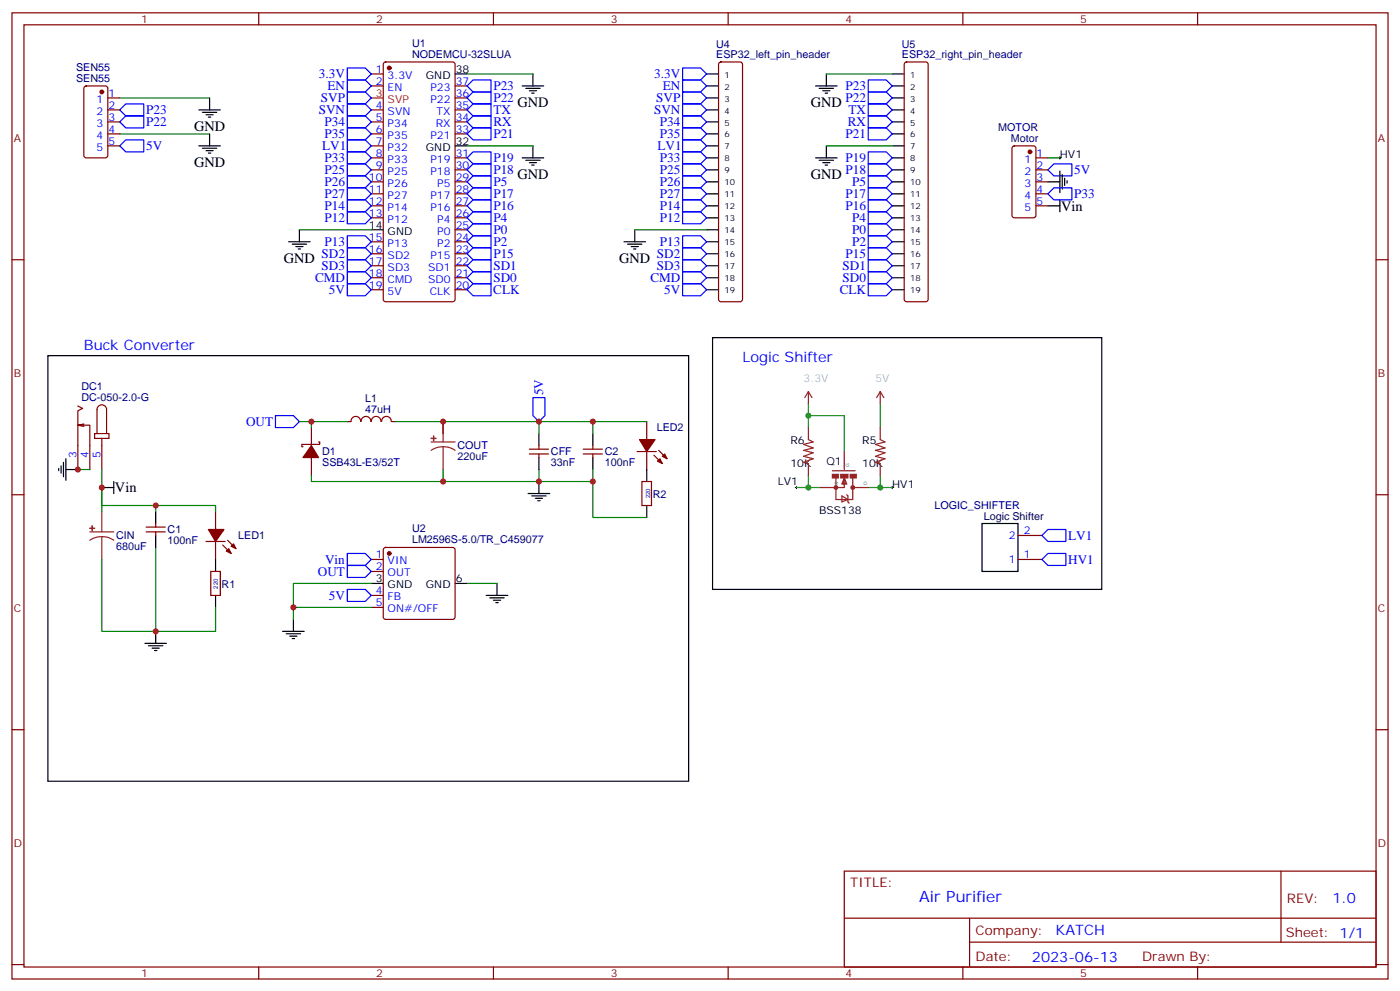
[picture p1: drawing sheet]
<svg xmlns="http://www.w3.org/2000/svg" width="412mm" height="292mm" viewBox="0 0 412 292" stroke-linecap="round" stroke-linejoin="round" font-family="sans-serif">
<g fill="none" stroke="#870000" stroke-width=".35">
<path d="M3.5 3.8h405.4v284.3h-405.4zM7.1 7.3h398.2v277.3h-398.2zM76.2 3.8v3.5M113.1 18.4l.5-.2h19.7l.7 .5 .1 69.4-.5 .6-20 .1-.7-.5v-69.4zM145.3 3.8v3.5M211.9 18.4l.5-.2h5.6l.5 .2 .2 .5v69.2l-.2 .5-.5 .2h-5.6l-.5-.2-.2-.5v-69.2zM214.5 3.8v3.5M266.6 18.4l.5-.2h5.6l.5 .2 .2 .5v69.2l-.2 .5-.5 .2h-5.6l-.5-.2-.3-.5v-69.2zM283.6 3.8v3.5M352.8 3.8v3.5M24.9 25.5l.5-.2h5.6l.7 .4v20.1l-.4 .6-5.9 .1-.7-.5v-20zM31.7 32.3h3.6"/>
<path d="M31.7 35.9h3.6M31.7 39.4h3.6M31.7 28.8h3.6M109.4 21.8h3.5M109.4 25.3h3.5M109.4 32.3h3.5M109.4 35.9h3.5M109.4 39.4h3.5M134.1 25.3h3.5M134.1 32.3h3.5M134.1 35.9h3.5M134.1 39.4h3.5"/>
<path d="M134.1 28.8h3.5M31.7 42.9h3.6M109.4 42.9h3.5M109.4 46.5h3.5M109.4 50h3.5M109.4 53.5h3.5M109.4 57h3.5M134.1 46.5h3.5M134.1 50h3.5M134.1 53.5h3.5M134.1 57h3.5M298.3 43.1l.5-.2h5.6l.7 .5 .1 20-.5 .6-5.9 .1-.6-.5-.1-20z"/>
<path d="M305.2 46.5h3.5M305.2 50h3.5M305.2 53.5h3.5M305.2 57h3.5M3.5 76.4h3.6M109.4 60.6h3.5M109.4 64.1h3.5M109.4 71.2h3.5M109.4 74.7h3.5M109.4 78.2h3.5M134.1 60.6h3.5M134.1 64.1h3.5"/>
<path d="M134.1 71.2h3.5M134.1 74.7h3.5M134.1 78.2h3.5M134.1 67.6h3.5M305.2 60.6h3.5M405.3 76.4h3.6M109.4 81.7h3.5M109.4 85.3h3.5M134.1 81.7h3.5M134.1 85.3h3.5M22.9 119.5l1.4 .7-1.4 .7v17.3M22.9 125.1l1.8 .4"/>
<path d="M24.7 124.8l-1.8 .3h3.6v13.1M27.9 127.6h4.2v1.4h-4.2zM28.6 127.6v-7.1a1.41 1.41 0 0 1 1.4-1.4 1.41 1.41 0 0 1 1.4 1.4v7.1M30 129v9.2M91.7 125.8v5.3M91.7 134.7v5.2M93.8 130.1h.4v.7h-5.3v.7h.4M102.3 124.1h1.1M103.4 124a1.41 1.41 0 0 1 1.4-1.5 1.41 1.41 0 0 1 1.4 1.6M106.4 124a1.41 1.41 0 0 1 1.4-1.5 1.41 1.41 0 0 1 1.4 1.5M109.4 124a1.41 1.41 0 0 1 1.4-1.5 1.41 1.41 0 0 1 1.4 1.5M112.4 124a1.41 1.41 0 0 1 1.4-1.5 1.41 1.41 0 0 1 1.4 1.6"/>
<path d="M115.4 124.1h1M155.9 132.2h5.7M155.9 133.6h5.7M158.7 131.1v1.1M158.7 133.6v1.1M171.8 132.2h5.6M171.8 133.6h5.6M174.6 131.1v1.1M174.6 133.6v1.1M187.7 132.9h5.6M190.5 124.1v5.3M190.5 132.9v5.3"/>
<path d="M192.6 133.9l2.5 2.5M194 132.5l2.5 2.5M3.5 145.6h3.6M43 156.5h5.7M43 155.1h5.7M45.9 154.1v1M45.9 156.5v1.1M60.7 159.3h5.6M63.5 150.5v5.3M63.5 159.3v5.3M67 159l2.5 2.5M189.1 141.7h2.8v7.1h-2.8z"/>
<path d="M299.9 157.6h7M405.3 145.6h3.6M62.1 168.2h2.8v7h-2.8zM65.6 160.4l2.5 2.5M109.4 164.6h3.5M109.4 178.8h3.5M109.4 175.2h3.5M109.4 168.2h3.5M113.1 161.3l.5-.2h19.7l.5 .2 .3 .5v19.8l-.3 .5-.5 .2h-19.7l-.5-.3-.2-.4v-19.8zM299.9 164.6h7M3.5 214.7h3.6M405.3 214.7h3.6"/>
<path d="M248.7 256.4h156.6v28.2h-156.6zM377.3 256.4v20.9M248.7 270.2h156.5M285.6 277.3h119.6M285.6 270.2v14.1M3.5 283.9h3.6M76.2 284.6v3.5M145.3 284.6v3.5M214.5 284.6v3.5M283.6 284.6v3.5M352.8 284.6v3.5M405.3 283.9h3.6"/>
</g>
<g fill="#870000" stroke="#870000" stroke-width=".35">
<path d="M91.7 131.1l2.1 3.6h-4.5z"/>
<path d="M66.7 162.2l.7-.7 .7 1.4z"/>
<path d="M68.8 160.1l.7 1.4-1.4-.7z"/>
<path d="M61.4 155.8h4.6l-2.5 3.5z"/>
<path d="M193.7 135.7l.7-.7 .7 1.4z"/>
<path d="M195.1 134.3l.7-.7 .7 1.4z"/>
<path d="M188.4 129.4h4.6l-2.5 3.5z"/>
<circle cx="114.7" cy="20" r=".53"/>
<circle cx="30" cy="27.1" r=".53"/>
<circle cx="114.7" cy="162.9" r=".53"/>
<circle cx="303.4" cy="44.7" r=".53"/>
</g>
<path d="M109.4 28.8h3.5" fill="none" stroke="#f00" stroke-width=".35"/>
<g fill="none" stroke="#000" stroke-width=".35">
<path d="M58.6 32.3h6.3M59.6 33.1h4.3M60.7 33.8h2.1M61.4 34.5h.7M61.7 28.8v3.5M61.7 39.4v3.5M134.1 21.8h3.5M153.8 25.3h6.4M154.9 26h4.2M155.9 26.7h2.1M156.6 27.4h.7M157 21.8v3.5"/>
<path d="M208.1 21.8h3.6M208.1 25.3h3.6M208.1 39.4h3.6M208.1 35.9h3.6M208.1 32.3h3.6M208.1 28.8h3.6M240.2 25.3h6.4M241.3 26h4.2M242.4 26.7h2.1M243.1 27.4h.7M243.4 21.8v3.5M262.8 21.8h3.5"/>
<path d="M262.8 25.3h3.5M262.8 39.4h3.5M262.8 35.9h3.5M262.8 32.3h3.5M262.8 28.8h3.5M58.6 42.9h6.3M59.6 43.6h4.3M60.7 44.3h2.1M61.4 45h.7M134.1 42.9h3.5M153.8 46.5h6.4M154.9 47.2h4.2"/>
<path d="M155.9 47.9h2.1M156.6 48.6h.7M157 42.9v3.6M208.1 42.9h3.6M208.1 46.5h3.6M208.1 57h3.6M208.1 53.5h3.6M208.1 50h3.6M240.2 46.5h6.4M241.3 47.2h4.2M242.4 47.9h2.1M243.1 48.6h.7"/>
<path d="M243.4 42.9v3.6M262.8 42.9h3.5M262.8 46.5h3.5M262.8 57h3.5M262.8 53.5h3.5M262.8 50h3.5M308.7 53.5h3.5M312.2 50.3v6.4M312.2 58.8v3.5M312.9 51.4v4.2M313.6 52.5v2.1M314.3 53.2v.7"/>
<path d="M85 71.2h6.4M86.1 71.9h4.2M87.1 72.6h2.2M87.8 73.3h.7M88.2 67.6v3.6M109.4 67.6h3.5M183.8 71.2h6.3M184.9 71.9h4.2M185.9 72.6h2.1M186.6 73.3h.7M187 67.6v3.6M208.1 67.6h3.6"/>
<path d="M208.1 71.2h3.6M208.1 78.2h3.6M208.1 74.7h3.6M208.1 64.1h3.6M208.1 60.6h3.6M262.8 67.6h3.5M262.8 71.2h3.5M262.8 78.2h3.5M262.8 74.7h3.5M262.8 64.1h3.5M262.8 60.6h3.5M308.7 60.6h3.5"/>
<path d="M208.1 85.3h3.6M208.1 81.7h3.6M209.9 99.4h114.7v74.1h-114.7zM262.8 85.3h3.5M262.8 81.7h3.5M14.1 104.7h188.7v125.2h-188.7zM17.3 137.8v.7M18 137.1v2.1M18.7 136.1v4.2M19.4 138.2h3.5M19.4 135v6.4M158.7 127.6v3.5"/>
<path d="M158.7 134.7v3.5M174.6 127.6v3.5M174.6 134.7v3.5M190.5 138.2v3.5M30 143.5h3.5M33.5 141.7v3.5M45.9 150.5v3.6M45.9 157.6v3.5M155.6 145.2h6.3M156.6 145.9h4.3M157.7 146.6h2.1M158.4 147.4h.7"/>
<path d="M158.7 141.7v3.5M190.5 148.8v3.5M289.3 154.1h10.6v14.1h-10.6zM63.5 164.6v3.6M63.5 175.2v3.6M109.4 171.7h3.5M134.1 171.7h3.5M143.2 175.2h6.4M144.3 175.9h4.2M145.3 176.6h2.2M146 177.3h.8M146.4 171.7v3.5"/>
<path d="M42.7 189.3h6.3M43.7 190h4.3M44.8 190.7h2.1M45.5 191.5h.7M45.9 185.8v3.5M83.3 185.8h6.3M84.3 186.5h4.2M85.4 187.2h2.1M86.1 187.9h.7M86.4 182.3v3.5"/>
</g>
<path d="M311.9 46.5h.7M312.2 46.1v.7M234.2 143.5h.7M234.6 143.1v.7M262.5 143.5h.7M262.8 143.1v.7" fill="none" stroke="#000" stroke-width=".29"/>
<path d="M238.1 118.8v7M259.3 118.8v7M238.1 139.9v3.6M238.1 122.3h10.6v10.6M259.3 139.9v3.6M234.6 143.5h7.1M255.8 143.5h7" fill="none" stroke="#248c24" stroke-width=".35"/>
<g fill="none" stroke="#8c2424" stroke-width=".35">
<path d="M238.1 115.3v3.5M238.1 115.3l1.1 1.7M238.1 115.3l-1 1.7M259.3 115.3v3.5M259.3 115.3l1 1.7M259.3 115.3l-1.1 1.7M127 130.1h7.1M130.5 131.5l1.9 .2 1.7 .8M130.5 131.5l-1.8 .2-1.7 .8M130.5 124.1v6M130.5 131.5v6.7M238.1 125.8v3.6l1.4 .7-2.8 .7 2.8 1-2.8 .7 2.8 .7-2.8 1.1 2.8 .7-2.8 1.1 1.4 .3v3.5"/>
<path d="M245.2 138.5h6.7M248.7 132.9v5.3M259.3 125.8v3.6l1.4 .7-2.8 .7 2.8 1-2.8 .7 2.8 .7-2.8 1.1 2.8 .7-2.8 1.1 1.4 .3v3.5M26.5 156.5h7M30 157.9l-1.9 .3-1.6 .8M30 157.9l1.8 .3 1.7 .8M30 150.5v6M30 157.9v6.7M246.2 140.7v6.3h5v-6.3M248 145.9l1.8 1.1-1.8 .7zM248.4 142.4l.3-1.4 .4 1.4M248.7 142.1v1.4h-7"/>
<path d="M248.7 140.7l.7 1.7h-1.4zM249.4 145.6l.4 .3v1.8l.3 .4M251.2 143.5h4.6"/>
</g>
<g fill="none" stroke="#8c2424" stroke-width=".71">
<circle cx="246.2" cy="143.5" r=".35"/>
<circle cx="251.2" cy="143.5" r=".35"/>
</g>
<g fill="#8c2424" stroke="#8c2424" stroke-width=".35">
<path d="M245.2 139.6h1.7v1.1h-1.7z"/>
<path d="M250.5 139.6h1.7v1.1h-1.7z"/>
<path d="M247.6 139.6h2.2v1.1h-2.2z"/>
<path d="M127 129h1.4z"/>
<path d="M127.7 128.3v1.4z"/>
<path d="M27.2 154.8v1.4z"/>
<path d="M26.5 155.5h1.4z"/>
</g>
<g fill="none" stroke="#00f" stroke-width=".35">
<path d="M37 30.6h5.3v3.5h-5.3l-1.7-1.8zM37 34.1h5.3v3.5h-5.3l-1.7-1.7zM102.3 20h5.3l1.8 1.8-1.8 1.7h-5.3zM102.3 23.5h5.3l1.8 1.8-1.8 1.8h-5.3zM102.3 27.1h5.3l1.8 1.7-1.8 1.8h-5.3zM102.3 30.6h5.3l1.8 1.7-1.8 1.8h-5.3zM102.3 34.1h5.3l1.8 1.8-1.8 1.7h-5.3zM102.3 37.6h5.3l1.8 1.8-1.8 1.8h-5.3zM137.6 39.4l1.7-1.8h5.3v3.6h-5.3zM139.3 30.6h5.3v3.5h-5.3l-1.7-1.8zM139.3 27.1h5.3v3.5h-5.3l-1.7-1.8zM139.3 23.5h5.3v3.6h-5.3l-1.7-1.8z"/>
<path d="M139.3 34.1h5.3v3.5h-5.3l-1.7-1.7zM201.1 37.6h5.3l1.7 1.8-1.7 1.8h-5.3zM201.1 34.1h5.3l1.7 1.8-1.7 1.7h-5.3zM201.1 30.6h5.3l1.7 1.7-1.7 1.8h-5.3zM201.1 27.1h5.3l1.7 1.7-1.7 1.8h-5.3zM201.1 23.5h5.3l1.7 1.8-1.7 1.8h-5.3zM201.1 20h5.3l1.7 1.8-1.7 1.7h-5.3zM255.8 34.1h5.3l1.7 1.8-1.7 1.7h-5.3zM255.8 37.6h5.3l1.7 1.8-1.7 1.8h-5.3zM255.8 23.5h5.3l1.7 1.8-1.7 1.8h-5.3zM255.8 27.1h5.3l1.7 1.7-1.7 1.8h-5.3zM255.8 30.6h5.3l1.7 1.7-1.7 1.8h-5.3z"/>
<path d="M35.3 42.9l1.7-1.7h5.3v3.5h-5.3zM102.3 41.2h5.3l1.8 1.7-1.8 1.8h-5.3zM102.3 44.7h5.3l1.8 1.8-1.8 1.7h-5.3zM102.3 48.2h5.3l1.8 1.8-1.8 1.8h-5.3zM102.3 51.8h5.3l1.8 1.7-1.8 1.8h-5.3zM102.3 55.3h5.3l1.8 1.7-1.8 1.8h-5.3zM102.3 58.8h5.3l1.8 1.8-1.8 1.7h-5.3zM137.6 57l1.7-1.7h5.3v3.5h-5.3zM137.6 53.5l1.7-1.7h5.3v3.5h-5.3zM137.6 46.5l1.7-1.8h5.3v3.5h-5.3zM139.3 48.2h5.3v3.6h-5.3l-1.7-1.8zM201.1 58.8h5.3l1.7 1.8-1.7 1.7h-5.3z"/>
<path d="M201.1 55.3h5.3l1.7 1.7-1.7 1.8h-5.3zM201.1 51.8h5.3l1.7 1.7-1.7 1.8h-5.3zM201.1 48.2h5.3l1.7 1.8-1.7 1.8h-5.3zM201.1 44.7h5.3l1.7 1.8-1.7 1.7h-5.3zM201.1 41.2h5.3l1.7 1.7-1.7 1.8h-5.3zM255.8 44.7h5.3l1.7 1.8-1.7 1.7h-5.3zM255.8 48.2h5.3l1.7 1.8-1.7 1.8h-5.3zM255.8 51.8h5.3l1.7 1.7-1.7 1.8h-5.3zM255.8 55.3h5.3l1.7 1.7-1.7 1.8h-5.3zM255.8 58.8h5.3l1.7 1.8-1.7 1.7h-5.3zM308.7 50l1.7-1.8h5.3v3.6h-5.3zM308.7 57l1.7-1.7h5.3v3.5h-5.3z"/>
<path d="M102.3 62.3h5.3l1.8 1.8-1.8 1.8h-5.3zM102.3 69.4h5.3l1.8 1.8-1.8 1.7h-5.3zM102.3 72.9h5.3l1.8 1.8-1.8 1.7h-5.3zM102.3 76.4h5.3l1.8 1.8-1.8 1.8h-5.3zM102.3 80h5.3l1.8 1.7-1.8 1.8h-5.3zM137.6 78.2l1.7-1.8h5.3v3.6h-5.3zM137.6 74.7l1.7-1.8h5.3v3.5h-5.3zM137.6 71.2l1.7-1.8h5.3v3.5h-5.3zM137.6 64.1l1.7-1.8h5.3v3.6h-5.3zM137.6 60.6l1.7-1.8h5.3v3.5h-5.3zM139.3 65.9h5.3v3.5h-5.3l-1.7-1.8zM201.1 80h5.3l1.7 1.7-1.7 1.8h-5.3z"/>
<path d="M201.1 76.4h5.3l1.7 1.8-1.7 1.8h-5.3zM201.1 72.9h5.3l1.7 1.8-1.7 1.7h-5.3zM201.1 69.4h5.3l1.7 1.8-1.7 1.7h-5.3zM201.1 62.3h5.3l1.7 1.8-1.7 1.8h-5.3zM255.8 62.3h5.3l1.7 1.8-1.7 1.8h-5.3zM255.8 65.9h5.3l1.7 1.7-1.7 1.8h-5.3zM255.8 69.4h5.3l1.7 1.8-1.7 1.7h-5.3zM255.8 72.9h5.3l1.7 1.8-1.7 1.7h-5.3zM255.8 76.4h5.3l1.7 1.8-1.7 1.8h-5.3zM255.8 80h5.3l1.7 1.7-1.7 1.8h-5.3zM102.3 83.5h5.3l1.8 1.8-1.8 1.7h-5.3zM137.6 85.3l1.7-1.8h5.3v3.5h-5.3z"/>
<path d="M137.6 81.7l1.7-1.7h5.3v3.5h-5.3zM201.1 83.5h5.3l1.7 1.8-1.7 1.7h-5.3zM255.8 83.5h5.3l1.7 1.8-1.7 1.7h-5.3zM157 117h3.5v5.3l-1.8 1.8-1.7-1.8zM81.1 122.3h5.3l1.8 1.8-1.8 1.7h-5.3zM306.9 157.6l1.8-1.8h5.3v3.5h-5.3zM102.3 173.5h5.3l1.8 1.7-1.8 1.8h-5.3zM102.3 162.9h5.3l1.8 1.7-1.8 1.8h-5.3zM102.3 166.4h5.3l1.8 1.8-1.8 1.7h-5.3zM306.9 164.6l1.8-1.7h5.3v3.5h-5.3z"/>
</g>
<g fill="none" stroke="#008700" stroke-width=".35">
<path d="M35.3 39.4h26.4M35.3 28.8h26.4M137.6 21.8h19.4M243.4 21.8h19.4M137.6 42.9h19.4M243.4 42.9h19.4M308.7 46.5h3.5M88.2 67.6h21.2M187 67.6h21.1M22.9 138.2h3.6M30 138.2v12.3M88.2 124.1h14.1"/>
<path d="M91.7 124.1v1.7M116.4 124.1h14.1v3.5v-3.5h28.2M130.5 138.2v3.5h-38.8v-1.8M158.7 138.2v3.5h-28.2M158.7 124.1h15.9v3.5M158.7 124.1v3.5M174.6 138.2v3.5h-15.9M174.6 124.1h15.9M30 143.5v5.3h15.9v1.7M45.9 148.8h17.6v1.7M174.6 141.7v10.6h15.9M30 164.6v21.2h15.9"/>
<path d="M45.9 161.1v24.7M63.5 178.8v7h-17.6M86.4 178.8h23M109.4 171.7h-23v10.6M137.6 171.7h8.8"/>
</g>
<g fill="#248c24">
<circle cx="238.1" cy="143.5" r=".88"/>
<circle cx="259.3" cy="143.5" r=".88"/>
<circle cx="238.1" cy="122.3" r=".88"/>
</g>
<g fill="#c00">
<circle cx="86.4" cy="178.8" r=".88"/>
<circle cx="91.7" cy="124.1" r=".88"/>
<circle cx="130.5" cy="141.7" r=".88"/>
<circle cx="130.5" cy="124.1" r=".88"/>
<circle cx="158.8" cy="141.7" r=".88"/>
<circle cx="45.9" cy="148.8" r=".88"/>
<circle cx="158.8" cy="124.1" r=".88"/>
<circle cx="174.6" cy="124.1" r=".88"/>
<circle cx="174.6" cy="141.7" r=".88"/>
<circle cx="22.9" cy="138.2" r=".88"/>
<circle cx="30" cy="143.5" r=".88"/>
<circle cx="45.9" cy="185.8" r=".88"/>
</g>
<text font-size="4.6" fill="#00f" x="270.8" y="265.4">Air Purifier</text>
<g font-size="4.2">
<text x="152.4" y="31.4">GND</text>
<text x="238.8" y="31.4">GND</text>
<text x="57.1" y="38.5">GND</text>
<text x="57.1" y="49">GND</text>
<text x="152.4" y="52.6">GND</text>
<text x="238.8" y="52.6">GND</text>
<text x="312.6" y="62">Vin</text>
<text x="83.6" y="77.3">GND</text>
<text x="182.4" y="77.3">GND</text>
<text x="33.9" y="144.9">Vin</text>
</g>
<g font-size="4.2" fill="#00f">
<text x="24.7" y="102.9">Buck Converter</text>
<text x="218.7" y="106.4">Logic Shifter</text>
<text x="392.5" y="265.6">1.0</text>
<text x="310.9" y="275.2">KATCH</text>
<text x="304" y="283">2023-06-13</text>
</g>
<g font-size="3.9" fill="#00f">
<text x="94" y="23">3.3V</text>
<text x="192.7" y="23">3.3V</text>
<text x="96.4" y="26.6">EN</text>
<text x="145.3" y="26.6">P23</text>
<text x="195.2" y="26.6">EN</text>
<text x="249.1" y="26.6">P23</text>
<text x="43" y="33.6">P23</text>
<text x="93.9" y="33.6">SVN</text>
<text x="94.5" y="30.1">SVP</text>
<text x="145.3" y="33.6">TX</text>
<text x="145.3" y="30.1">P22</text>
<text x="192.7" y="33.6">SVN</text>
<text x="193.3" y="30.1">SVP</text>
<text x="249.1" y="30.1">P22</text>
<text x="249.9" y="33.6">TX</text>
<text x="43" y="37.1">P22</text>
<text x="95.6" y="37.2">P34</text>
<text x="95.6" y="40.7">P35</text>
<text x="145.3" y="40.7">P21</text>
<text x="145.3" y="37.1">RX</text>
<text x="194.4" y="40.7">P35</text>
<text x="194.4" y="37.2">P34</text>
<text x="249.1" y="40.7">P21</text>
<text x="249.7" y="37.1">RX</text>
<text x="43" y="44.1">5V</text>
<text x="94.9" y="44.2">LV1</text>
<text x="95.6" y="47.7">P33</text>
<text x="145.3" y="47.7">P19</text>
<text x="193.7" y="44.2">LV1</text>
<text x="194.4" y="47.7">P33</text>
<text x="249.1" y="47.7">P19</text>
<text x="95.6" y="51.3">P25</text>
<text x="145.3" y="51.3">P18</text>
<text x="194.4" y="51.3">P25</text>
<text x="249.1" y="51.3">P18</text>
<text x="316.4" y="51.2">5V</text>
<text x="95.6" y="54.8">P26</text>
<text x="95.6" y="58.3">P27</text>
<text x="145.3" y="58.3">P17</text>
<text x="145.3" y="54.8">P5</text>
<text x="194.4" y="58.3">P27</text>
<text x="194.4" y="54.8">P26</text>
<text x="249.1" y="58.3">P17</text>
<text x="251" y="54.8">P5</text>
<text x="316.4" y="58.3">P33</text>
<text x="95.6" y="61.8">P14</text>
<text x="95.6" y="65.4">P12</text>
<text x="145.3" y="65.4">P4</text>
<text x="145.3" y="61.8">P16</text>
<text x="194.4" y="65.4">P12</text>
<text x="194.4" y="61.8">P14</text>
<text x="249.1" y="61.8">P16</text>
<text x="251" y="65.4">P4</text>
<text x="145.3" y="68.9">P0</text>
<text x="251" y="68.9">P0</text>
<text x="94.7" y="76">SD2</text>
<text x="95.6" y="72.4">P13</text>
<text x="145.3" y="75.9">P15</text>
<text x="145.3" y="72.4">P2</text>
<text x="193.5" y="76">SD2</text>
<text x="194.4" y="72.4">P13</text>
<text x="249.1" y="75.9">P15</text>
<text x="251" y="72.4">P2</text>
<text x="92.8" y="83">CMD</text>
<text x="94.7" y="79.5">SD3</text>
<text x="145.3" y="83">SD0</text>
<text x="145.3" y="79.5">SD1</text>
<text x="191.6" y="83">CMD</text>
<text x="193.5" y="79.5">SD3</text>
<text x="248.2" y="79.5">SD1</text>
<text x="248.2" y="83">SD0</text>
<text x="96.9" y="86.5">5V</text>
<text x="145.3" y="86.5">CLK</text>
<text x="195.6" y="86.5">5V</text>
<text x="247.4" y="86.5">CLK</text>
<text x="160" y="116.3" transform="rotate(-90 160 116.3)">5V</text>
<text x="72.5" y="125.3">OUT</text>
<text x="314.7" y="159">LV1</text>
<text x="95.8" y="165.9">Vin</text>
<text x="314.7" y="165.9">HV1</text>
<text x="93.6" y="169.4">OUT</text>
<text x="96.9" y="176.5">5V</text>
</g>
<g font-size="3.9" fill="#800">
<text x="250.5" y="260.9">TITLE:</text>
<text x="379.1" y="265.6">REV:</text>
<text x="287.4" y="275.1">Company:</text>
<text x="378.7" y="275.8">Sheet: 1/1</text>
<text x="287.4" y="282.8">Date:</text>
<text x="336.4" y="282.9">Drawn By:</text>
</g>
<g font-size="3.2" fill="#800">
<text x="41.6" y="6.8">1</text>
<text x="110.8" y="6.8">2</text>
<text x="179.9" y="6.8">3</text>
<text x="249.1" y="6.8">4</text>
<text x="318.2" y="6.8">5</text>
<text x="4.1" y="41.9">A</text>
<text x="405.9" y="41.9">A</text>
<text x="4.1" y="111">B</text>
<text x="405.9" y="111">B</text>
<text x="4.1" y="180.2">C</text>
<text x="405.9" y="180.2">C</text>
<text x="4.1" y="249.3">D</text>
<text x="405.9" y="249.3">D</text>
<text x="41.6" y="287.6">1</text>
<text x="110.8" y="287.6">2</text>
<text x="179.9" y="287.6">3</text>
<text x="249.1" y="287.6">4</text>
<text x="318.2" y="287.6">5</text>
</g>
<g font-size="3.2" fill="#000080">
<text x="121.4" y="17">NODEMCU-32SLUA</text>
<text x="121.4" y="13.8">U1</text>
<text x="211" y="17.2">ESP32_left_pin_header</text>
<text x="211" y="14">U4</text>
<text x="265.7" y="17.2">ESP32_right_pin_header</text>
<text x="265.7" y="14">U5</text>
<text x="22.4" y="21">SEN55</text>
<text x="22.4" y="24.1">SEN55</text>
<text x="294" y="38.6">MOTOR</text>
<text x="297.7" y="41.7">Motor</text>
<text x="24" y="118.1">DC-050-2.0-G</text>
<text x="24" y="114.9">DC1</text>
<text x="107.5" y="118.3">L1</text>
<text x="107.5" y="121.5">47uH</text>
<text x="193.4" y="127">LED2</text>
<text x="94.9" y="137.2">SSB43L-E3/52T</text>
<text x="94.9" y="134">D1</text>
<text x="134.8" y="135.5">220uF</text>
<text x="134.8" y="132.3">COUT</text>
<text x="162.3" y="137.2">33nF</text>
<text x="162.3" y="134">CFF</text>
<text x="178.2" y="137.2">100nF</text>
<text x="178.2" y="134">C2</text>
<text x="192.3" y="146.4">R2</text>
<text x="275.2" y="149.8">LOGIC_SHIFTER</text>
<text x="34.2" y="161.8">680uF</text>
<text x="34.2" y="158.8">CIN</text>
<text x="49.4" y="160.1">100nF</text>
<text x="49.4" y="157">C1</text>
<text x="70.2" y="158.8">LED1</text>
<text x="121.4" y="159.8">LM2596S-5.0/TR_C459077</text>
<text x="121.4" y="156.6">U2</text>
<text x="65.3" y="172.9">R1</text>
</g>
<g font-size="3.2" fill="#00f">
<text x="110.7" y="21.4">1</text>
<text x="114.2" y="23.2">3.3V</text>
<text x="31.9" y="28.5">1</text>
<text x="110.7" y="24.9">2</text>
<text x="114.2" y="26.7">EN</text>
<text x="126.8" y="26.7">P23</text>
<text x="134.2" y="28.5">36</text>
<text x="134.2" y="24.9">37</text>
<text x="28.4" y="30.2">1</text>
<text x="28.4" y="33.8">2</text>
<text x="31.9" y="32">2</text>
<text x="31.9" y="35.5">3</text>
<text x="110.7" y="32">4</text>
<text x="110.7" y="35.5">5</text>
<text x="114.2" y="33.8">SVN</text>
<text x="126.8" y="30.2">P22</text>
<text x="128.6" y="33.8">TX</text>
<text x="134.2" y="35.5">34</text>
<text x="134.2" y="32">35</text>
<text x="28.4" y="37.3">3</text>
<text x="28.4" y="40.8">4</text>
<text x="31.9" y="39.1">4</text>
<text x="110.7" y="39.1">6</text>
<text x="114.2" y="37.3">P34</text>
<text x="114.2" y="40.8">P35</text>
<text x="126.8" y="40.8">P21</text>
<text x="128.4" y="37.3">RX</text>
<text x="134.2" y="39.1">33</text>
<text x="28.4" y="44.3">5</text>
<text x="31.9" y="42.6">5</text>
<text x="110.7" y="42.6">7</text>
<text x="110.7" y="46.1">8</text>
<text x="114.2" y="44.3">P32</text>
<text x="114.2" y="47.9">P33</text>
<text x="126.8" y="47.9">P19</text>
<text x="134.2" y="46.1">31</text>
<text x="301.8" y="47.9">1</text>
<text x="305.3" y="46.1">1</text>
<text x="108.7" y="53.2">10</text>
<text x="110.7" y="49.6">9</text>
<text x="114.2" y="51.4">P25</text>
<text x="126.8" y="51.4">P18</text>
<text x="134.2" y="53.2">29</text>
<text x="134.2" y="49.6">30</text>
<text x="301.8" y="51.4">2</text>
<text x="305.3" y="49.6">2</text>
<text x="305.3" y="53.2">3</text>
<text x="108.7" y="56.7">11</text>
<text x="114.2" y="54.9">P26</text>
<text x="114.2" y="58.5">P27</text>
<text x="126.8" y="58.5">P17</text>
<text x="128.8" y="54.9">P5</text>
<text x="134.2" y="56.7">28</text>
<text x="301.8" y="54.9">3</text>
<text x="301.8" y="58.5">4</text>
<text x="305.3" y="56.7">4</text>
<text x="108.7" y="60.2">12</text>
<text x="108.7" y="63.7">13</text>
<text x="114.2" y="62">P14</text>
<text x="114.2" y="65.5">P12</text>
<text x="126.8" y="62">P16</text>
<text x="128.8" y="65.5">P4</text>
<text x="134.2" y="63.7">26</text>
<text x="134.2" y="60.2">27</text>
<text x="301.8" y="62">5</text>
<text x="305.3" y="60.2">5</text>
<text x="108.7" y="70.8">15</text>
<text x="128.8" y="69">P0</text>
<text x="134.2" y="70.8">24</text>
<text x="134.2" y="67.3">25</text>
<text x="108.7" y="74.3">16</text>
<text x="108.7" y="77.9">17</text>
<text x="114.2" y="72.6">P13</text>
<text x="114.2" y="76.1">SD2</text>
<text x="126.8" y="76.1">P15</text>
<text x="128.8" y="72.6">P2</text>
<text x="134.2" y="77.9">22</text>
<text x="134.2" y="74.3">23</text>
<text x="108.7" y="81.4">18</text>
<text x="114.2" y="79.6">SD3</text>
<text x="114.2" y="83.1">CMD</text>
<text x="126.1" y="83.1">SD0</text>
<text x="126.1" y="79.6">SD1</text>
<text x="134.2" y="81.4">21</text>
<text x="108.7" y="84.9">19</text>
<text x="114.2" y="86.7">5V</text>
<text x="126.6" y="86.7">CLK</text>
<text x="134.2" y="84.9">20</text>
<text x="22.6" y="134.9" transform="rotate(-90 22.6 134.9)">3</text>
<text x="26.1" y="134.9" transform="rotate(-90 26.1 134.9)">4</text>
<text x="29.6" y="134.9" transform="rotate(-90 29.6 134.9)">5</text>
<text x="297.1" y="158.6">2</text>
<text x="301.6" y="157.2">2</text>
<text x="110.7" y="167.8">2</text>
<text x="110.7" y="164.3">1</text>
<text x="114.2" y="166.1">VIN</text>
<text x="297.1" y="165.7">1</text>
<text x="301.6" y="164.3">1</text>
<text x="114.2" y="169.6">OUT</text>
<text x="110.7" y="178.4">5</text>
<text x="110.7" y="174.9">4</text>
<text x="114.2" y="176.6">FB</text>
<text x="114.2" y="180.2">ON#/OFF</text>
</g>
<g font-size="3.2">
<text x="125.5" y="23.2">GND</text>
<text x="134.2" y="21.4">38</text>
<text x="125.5" y="44.3">GND</text>
<text x="134.2" y="42.6">32</text>
<text x="312.2" y="46.5">HV1</text>
<text x="108.7" y="67.3">14</text>
<text x="114.2" y="69">GND</text>
<text x="232.8" y="130.8">R6</text>
<text x="254" y="130.8">R5</text>
<text x="232.8" y="137.5">10K</text>
<text x="243.4" y="136.8">Q1</text>
<text x="254" y="137.5">10K</text>
<text x="229.1" y="142.8">LV1</text>
<text x="262.8" y="143.5">HV1</text>
<text x="241.3" y="151.2">BSS138</text>
<text x="110.7" y="171.3">3</text>
<text x="114.2" y="173.1">GND</text>
<text x="125.5" y="173.1">GND</text>
<text x="134.2" y="171.3">6</text>
</g>
<g font-size="3.2" fill="#f00">
<text x="110.7" y="28.5">3</text>
<text x="114.2" y="30.2">SVP</text>
</g>
<g font-size="3.2" fill="#b4b4b4">
<text x="236.7" y="112.4">3.3V</text>
<text x="257.9" y="112.4">5V</text>
</g>
<text font-size="3.2" fill="#006" x="289.8" y="153">Logic Shifter</text>
<g font-size="2.5">
<text x="213.4" y="22.8">1</text>
<text x="268.1" y="22.8">1</text>
<text x="213.4" y="29.9">3</text>
<text x="213.4" y="26.4">2</text>
<text x="268.1" y="29.9">3</text>
<text x="268.1" y="26.4">2</text>
<text x="213.4" y="33.4">4</text>
<text x="268.1" y="33.4">4</text>
<text x="213.4" y="40.5">6</text>
<text x="213.4" y="36.9">5</text>
<text x="268.1" y="40.5">6</text>
<text x="268.1" y="36.9">5</text>
<text x="213.4" y="47.5">8</text>
<text x="213.4" y="44">7</text>
<text x="268.1" y="47.5">8</text>
<text x="268.1" y="44">7</text>
<text x="213.4" y="51">9</text>
<text x="268.1" y="51">9</text>
<text x="213.4" y="58.1">11</text>
<text x="213.4" y="54.6">10</text>
<text x="268.1" y="58.1">11</text>
<text x="268.1" y="54.6">10</text>
<text x="213.4" y="65.2">13</text>
<text x="213.4" y="61.6">12</text>
<text x="268.1" y="65.2">13</text>
<text x="268.1" y="61.6">12</text>
<text x="213.4" y="68.7">14</text>
<text x="268.1" y="68.7">14</text>
<text x="213.4" y="75.7">16</text>
<text x="213.4" y="72.2">15</text>
<text x="268.1" y="75.7">16</text>
<text x="268.1" y="72.2">15</text>
<text x="213.4" y="82.8">18</text>
<text x="213.4" y="79.3">17</text>
<text x="268.1" y="82.8">18</text>
<text x="268.1" y="79.3">17</text>
<text x="213.4" y="86.3">19</text>
<text x="268.1" y="86.3">19</text>
</g>
<g font-size="1.8" fill="#000080">
<text x="191.5" y="146.6" transform="rotate(-90 191.5 146.6)">220</text>
<text x="64.1" y="173.3" transform="rotate(-90 64.1 173.3)">220</text>
</g>
<g font-size="1.4" fill="#238d23">
<text x="250.1" y="137.5" transform="rotate(-90 250.1 137.5)">G</text>
<text x="246.9" y="142.7" transform="rotate(-90 246.9 142.7)">S</text>
<text x="255.4" y="142.8" transform="rotate(-90 255.4 142.8)">D</text>
</g>
</svg>
